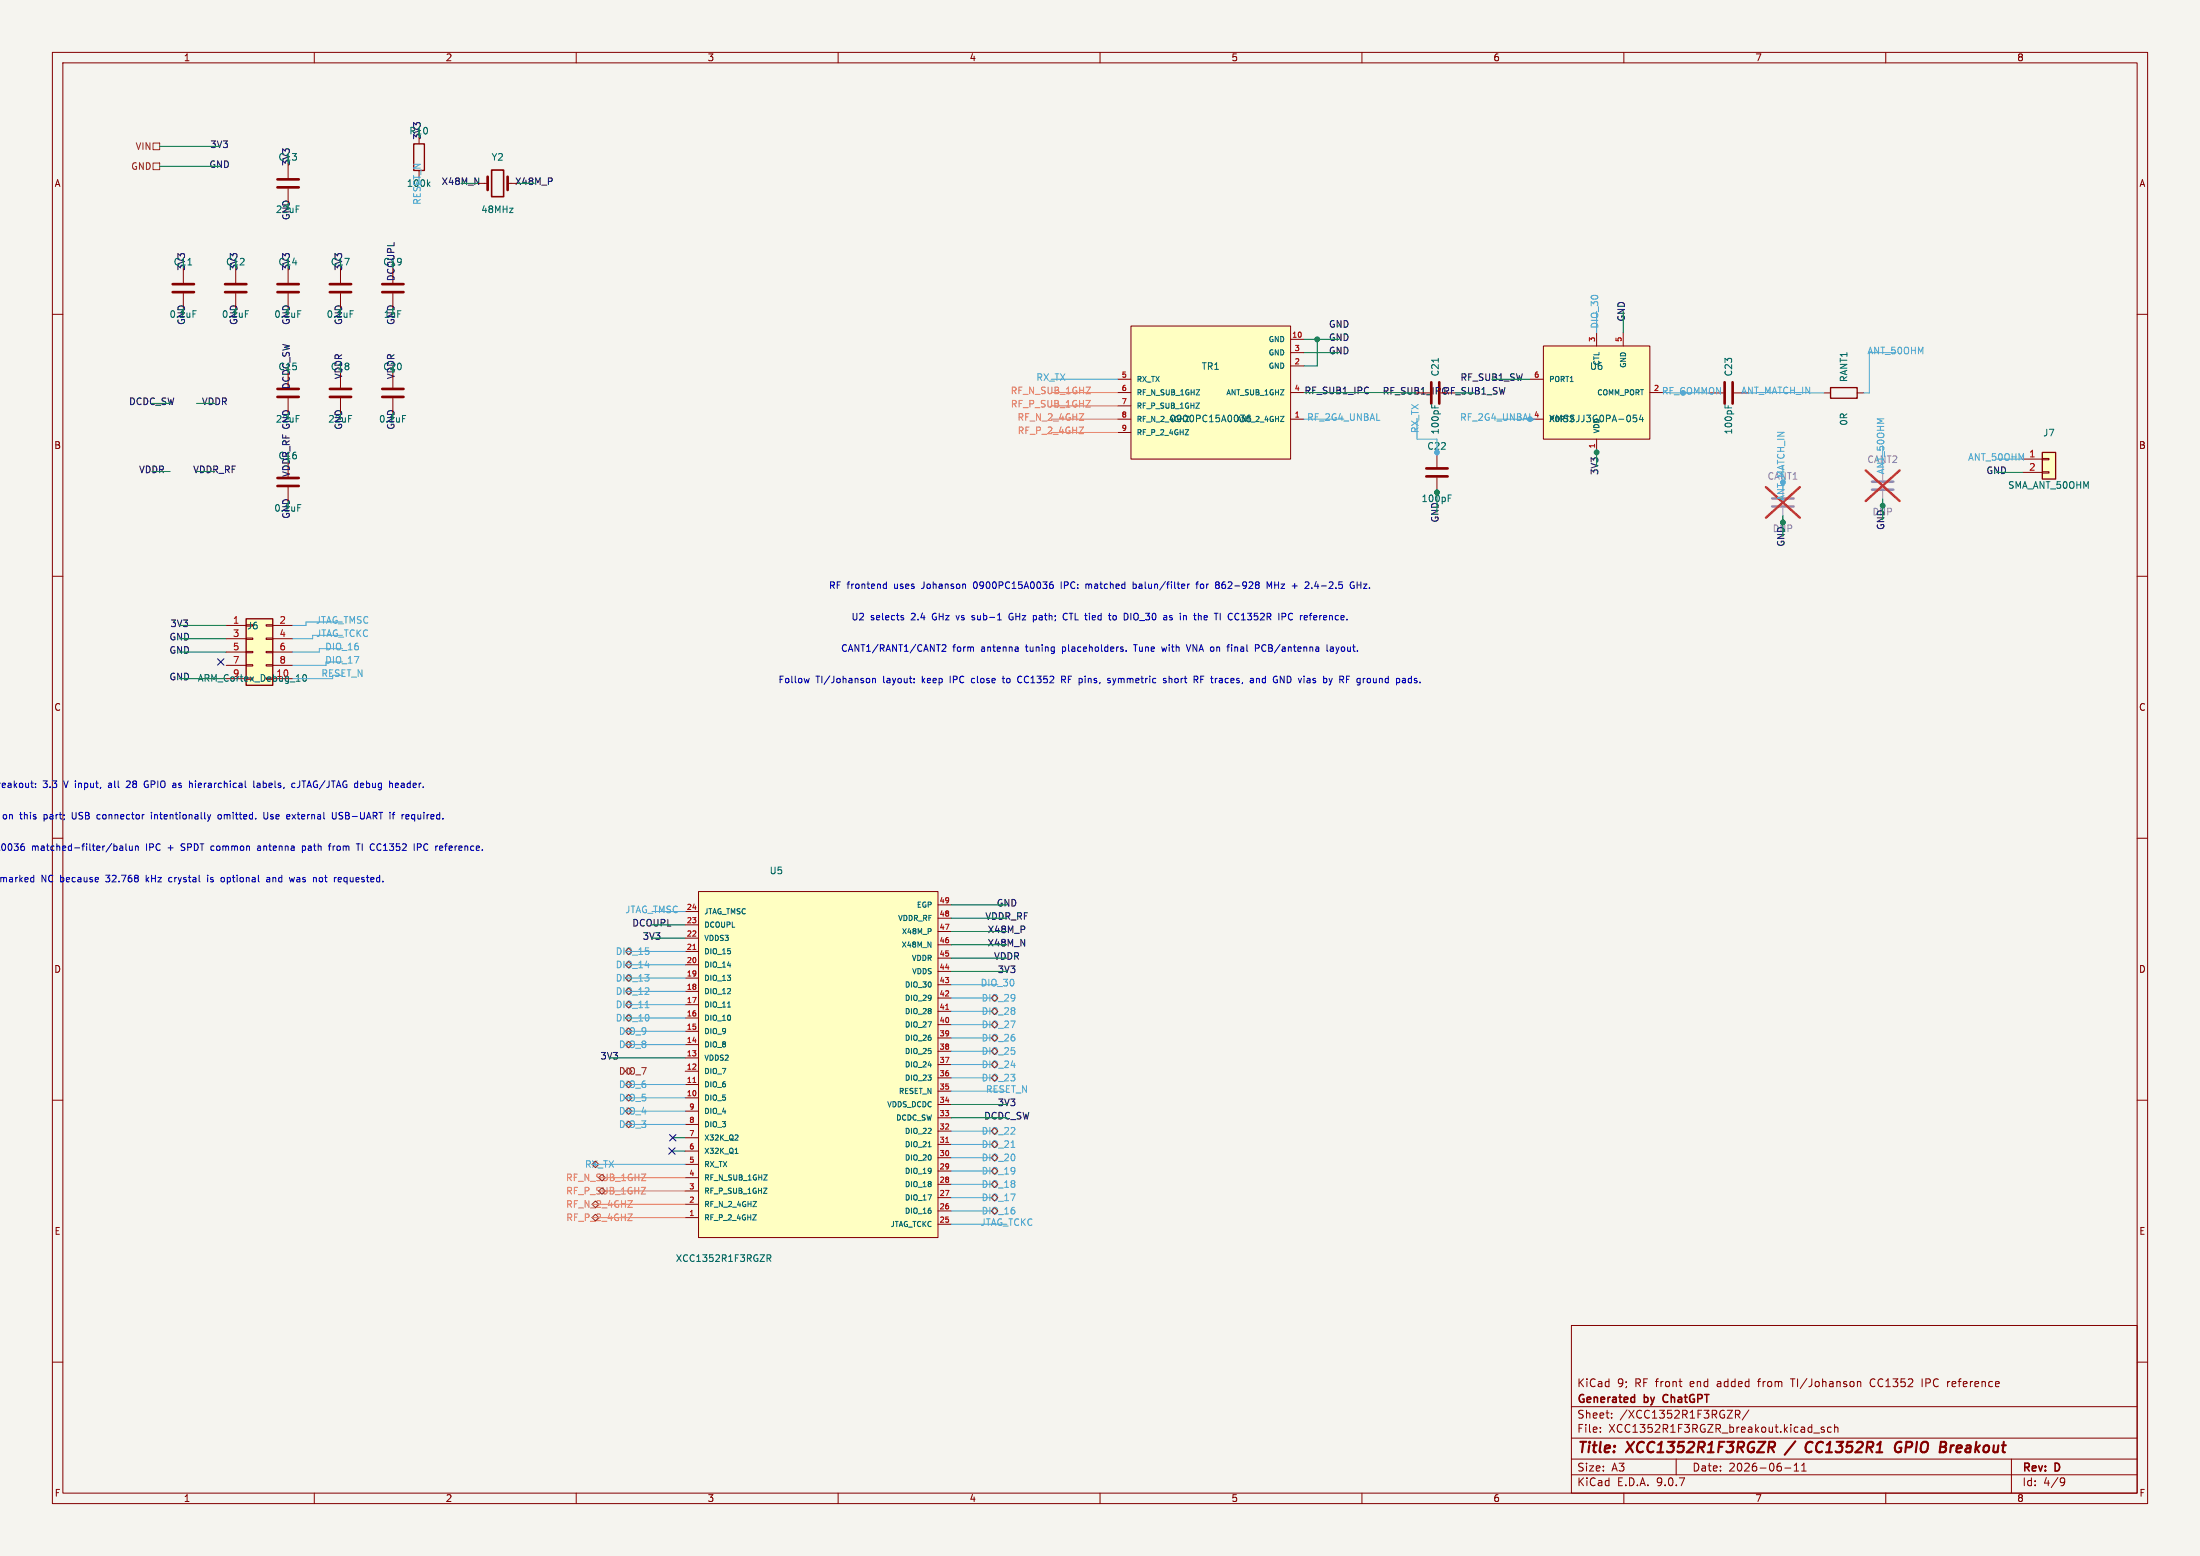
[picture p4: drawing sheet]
<svg xmlns="http://www.w3.org/2000/svg" width="420mm" height="297mm" viewBox="0 0 420 297" stroke-linecap="round" stroke-linejoin="round" font-family="sans-serif">
<path d="M0 0h420v297h-420z" fill="#f5f4ef" stroke="#f5f4ef" stroke-width=".19"/>
<g fill="none" stroke="#840000" stroke-width=".19">
<path d="M10 10h400v277h-400zM12 12h396v273h-396zM60 10v2M110 10v2M160 10v2M210 10v2M260 10v2M310 10v2M360 10v2M10 60h2M408 60h2M10 110h2"/>
<path d="M408 110h2M10 160h2M408 160h2M10 210h2M408 210h2M300 253h108v32h-108zM10 260h2M300 278.5h108M300 274.5h108M300 268.5h108M305.5 273.2v.2M305.5 272.5v.1"/>
<path d="M307.7 270.5v.2M307.7 269.8v.1M320 278.5v3M331.3 270l.7-.1 .2-.2-.1-.4-.2-.1h-.6v1.5M331.7 270l.5 .7M333.9 269.1l-1.3 1.9M341.8 263.2h.9M342.5 279.7l.4-.4v1.5M343.9 279.7l.5-.4v1.5M346.2 273.5h1.2M348.2 272.5l-.3-.1-.2 .2v.2l.5 .2v.3h-.5M349.6 272.5l-.4-.1-.3 .3 .1 .6h.6"/>
<path d="M350.2 272.5l.2-.1 .4 .1 .1 .9M350.2 271.9v1.5M354.7 263.8h.5v.9M357.3 263.3l-.3 .5 .1 .5 .2 .3M366.9 263.2v1.5M372.2 263.7l-.3 .1M384 278.5v6.5M408 260h2M60 285v2M110 285v2M160 285v2M210 285v2"/>
<path d="M260 285v2M300 281.5h108M310 285v2M340.7 280.2h1.2M342.5 280.8h.9M343.9 280.8h.9M360 285v2M393.6 282.1l.5 .1a.99 .99 0 0 1-.4 1.4h-.3M394.2 282.7l-.3 .3h-.3"/>
</g>
<path d="M337.8 275.2l.9 .1a.58 .58 0 0 1-.3 1M338.1 276.3l.6 .9M342.7 275.1l-2 2.6M345.7 275.2a1.07 1.07 0 0 0-1 .8 1.07 1.07 0 0 0 .5 1.2l.5-.1M363 275.3a1.02 1.02 0 0 0-1.2 .6 1.02 1.02 0 0 0 .5 1.3l.6-.2 .1-.7h-.4M372.5 275.9l-.2 1.3M372.8 275.9l-.4 .4" fill="none" stroke="#840000" stroke-width=".4"/>
<path d="M311.9 266.7l.1 .1M312 266.2v1.5M312 267.6l-.1 .1M317.6 266.4l-.1 .4 .1 .7" fill="none" stroke="#840000" stroke-width=".3"/>
<path d="M389.9 86.4h2.5v5h-2.5z" fill="#ffffc2"/>
<path d="M79 27.5h2v5h-2zM389.9 86.4h2.5v5h-2.5z" fill="none" stroke="#840000" stroke-width=".25"/>
<path d="M80 26.2v1.3M45 51.2v2.8M45 56v2.8M55 76v2.8M65 71.2v2.8M65 76v2.8M75 71.2v2.8M75 76v2.8M386.1 87.6h3.8M386.1 90.2h3.8M389.9 87.5h1.3v.3h-1.3zM389.9 90h1.3v.3h-1.3z" fill="none" stroke="#840000" stroke-width=".19"/>
<path d="M81.7 35.1l.4 .5M82.1 34.7l-.5 .5M46.8 59.3h.6M76.8 79.3h.6" fill="none" stroke="#006464" stroke-width=".19"/>
<path d="M43 54.2h4M43 55.8h4M53 74.2h4M53 75.8h4M63 74.2h4M63 75.8h4M73 74.2h4M73 75.8h4" fill="none" stroke="#840000" stroke-width=".51"/>
<path d="M47 118.1h5.1v12.7h-5.1z" fill="#ffffc2"/>
<path d="M47 118.1h5.1v12.7h-5.1z" fill="none" stroke="#840000" stroke-width=".25"/>
<g fill="none" stroke="#840000" stroke-width=".19">
<path d="M35 51.2v2.8M35 56v2.8M75 56v2.8M43.2 119.4h3.8M50.8 119.3h1.3v.2h-1.3zM52.1 119.4h3.8M43.2 121.9h3.8M43.2 124.5h3.8M43.2 127h3.8M43.2 129.5h3.8M47 121.8h1.3v.2h-1.3zM47 124.3h1.3v.3h-1.3z"/>
<path d="M47 126.9h1.3v.2h-1.3zM50.8 121.8h1.3v.2h-1.3zM50.8 124.3h1.3v.3h-1.3zM50.8 126.9h1.3v.2h-1.3zM52.1 121.9h3.8M52.1 124.5h3.8M52.1 127h3.8M52.1 129.5h3.8"/>
</g>
<path d="M35.9 50.6h.7M36.8 59.3h.6M57.9 128.9l.2-.1a.68 .68 0 0 1 .4 .6 .68 .68 0 0 1-.4 .6l-.3-.4z" fill="none" stroke="#006464" stroke-width=".19"/>
<path d="M33 54.2h4M33 55.8h4M73 54.2h4M73 55.8h4" fill="none" stroke="#840000" stroke-width=".51"/>
<path d="M338.3 95.1h4.1M338.3 96.7h4.1M357.4 91.9h4M357.4 93.5h4" fill="none" stroke="#9c9b98" stroke-width=".51"/>
<path d="M340.4 96.9v2.8M359.4 88.9v2.8M359.4 93.7v2.8" fill="none" stroke="#9c9b98" stroke-width=".19"/>
<path d="M337.1 93l6.5 5.8M343.6 93l-6.5 5.8M356.2 89.8l6.4 5.8M362.6 89.8l-6.4 5.8" fill="none" stroke="#e12e31" stroke-width=".46"/>
<path d="M215.9 62.2h30.5v25.4h-30.5z" fill="#ffffc2"/>
<path d="M213.4 72.4h2.5M213.4 74.9h2.5M213.4 77.5h2.5M215.9 62.2h30.5v25.4h-30.5zM246.4 74.9h2.5M246.4 64.8h2.5M246.4 67.3h2.5M246.4 69.9h2.5M213.4 80h2.5M213.4 82.6h2.5M246.4 80h2.5" fill="none" stroke="#840000" stroke-width=".19"/>
<path d="M133.3 170.2h45.8v66h-45.8z" fill="#ffffc2"/>
<g fill="none" stroke="#840000" stroke-width=".19">
<path d="M55 31.2v2.8M55 36v2.8M91.2 35h1.9M96.9 35h1.9M55 51.2v2.8M55 56v2.8M65 51.2v2.8M65 56v2.8M331 75h2.8M55 93v2.8M130.8 174h2.5M130.8 176.5h2.5"/>
<path d="M130.8 179.1h2.5M133.3 170.2h45.8v66h-45.8zM179.1 172.7h2.5M179.1 175.3h2.5M179.1 177.8h2.5M130.8 181.6h2.5M130.8 184.2h2.5M130.8 186.7h2.5M130.8 189.2h2.5M130.8 191.8h2.5M130.8 194.3h2.5M130.8 196.9h2.5"/>
<path d="M130.8 199.4h2.5M179.1 180.3h2.5M179.1 182.9h2.5M179.1 185.4h2.5M179.1 188h2.5M179.1 190.5h2.5M179.1 193h2.5M179.1 195.6h2.5M179.1 198.1h2.5M130.8 201.9h2.5M130.8 204.5h2.5M130.8 207h2.5"/>
<path d="M130.8 209.6h2.5M130.8 212.1h2.5M130.8 214.6h2.5M130.8 217.2h2.5M130.8 219.7h2.5M179.1 200.7h2.5M179.1 203.2h2.5M179.1 205.7h2.5M179.1 208.3h2.5M179.1 210.8h2.5M179.1 213.4h2.5M179.1 215.9h2.5"/>
<path d="M179.1 218.4h2.5M130.8 222.2h2.5M130.8 224.8h2.5M130.8 227.3h2.5M130.8 229.9h2.5M130.8 232.4h2.5M179.1 221h2.5M179.1 223.5h2.5M179.1 226.1h2.5M179.1 228.6h2.5M179.1 231.1h2.5M179.1 233.7h2.5"/>
</g>
<path d="M132.3 181.2h.5M180.5 192.7h.6M132.3 206.6h.5M180.5 218.1h.6" fill="none" stroke="#a90000" stroke-width=".19"/>
<g fill="none" stroke="#006464" stroke-width=".19">
<path d="M56.8 59.3h.6M66.8 59.3h.6M273.3 77.2v.7M273.9 77.4v.5M274.6 68.4v.7M329.3 77.2v.7M329.9 77.4v.5M56.8 96.3h.6M138.9 192.2h.6M140.8 216.7v.4l-.5 .5h.6M177.2 218.9h.6M140.3 220.2h.6"/>
<path d="M146.4 239.5h.5l.3 .3-.2 .3-.6 .1M146.7 240.2l.5 .6"/>
</g>
<g fill="none" stroke="#840000" stroke-width=".51">
<path d="M53 34.2h4M53 35.8h4M93.1 33.7v2.6M96.9 33.7v2.6M53 54.2h4M53 55.8h4M63 54.2h4M63 55.8h4M273.2 73v4M274.8 73v4M329.2 73v4M330.8 73v4"/>
<path d="M53 91.2h4M53 92.8h4"/>
</g>
<path d="M93.9 32.5h2.2v5h-2.2z" fill="none" stroke="#840000" stroke-width=".3"/>
<path d="M294.6 66h20.4v17.8h-20.4z" fill="#ffffc2"/>
<path d="M292.1 72.4h2.5M294.6 66h20.4v17.8h-20.4zM304.8 63.5v2.5M309.9 63.5v2.5M315 74.9h2.5M348.2 75h1.3M354.5 75h1.3M274.3 86.4v2.8M274.3 91.2v2.8M292.1 80h2.5M304.8 83.8v2.6" fill="none" stroke="#840000" stroke-width=".19"/>
<path d="M311.8 79.2h.6M311.9 79.7h.3l.3 .3-.1 .4-.5 .1M313.3 79.2l-.3 .9h.8M313.6 79.7v.8M276.5 95.1h.4M276.5 94.5h.6" fill="none" stroke="#006464" stroke-width=".19"/>
<path d="M349.5 74h5v2h-5z" fill="none" stroke="#840000" stroke-width=".25"/>
<path d="M272.3 89.4h4.1M272.3 90.9h4.1" fill="none" stroke="#840000" stroke-width=".51"/>
<g fill="none" stroke="#46a5eb" stroke-width=".19">
<path d="M304.8 59.4v4.1M200.7 72.4h12.7M270.5 79.9v3.9h3.8v3.1M325.1 74.9l-3.8 .1M335.3 74.9h10.1M345.4 75h2.8M361.9 67.3h-5v7.7h-1.1M248.9 80h7.6M285.7 80h7.3M340.4 88.9v3.2M359.4 85.1v3.8M381.2 87.6h4.9"/>
<path d="M65.4 118.7h-7v.7h-2.5M55.9 129.5h7.6M55.9 127h6.3M55.9 121.9h3.8M59.7 121.3h5.7M62.2 126.3h3.2M65.4 123.8h-4.4v.7h-5.1M124.5 174h6.3M119.4 191.8h11.4M119.4 189.2h11.4M119.4 186.7h11.4M119.4 184.2h11.4"/>
<path d="M119.4 181.6h11.4M119.4 194.3h11.4M119.4 199.4h11.4M119.4 196.9h11.4M123.2 192.3h.7M181.6 195.6h7.6M181.6 188h8.9M181.6 193h7.6M181.6 190.5h7.6M181.6 198.1h7.6M119.4 212.1h11.4M119.4 214.6h11.4"/>
<path d="M119.4 207h11.4M119.4 209.6h11.4M181.6 205.7h7.6M181.6 203.2h7.6M181.6 200.7h7.6M181.6 208.3h10.6M181.6 215.9h7.6M181.6 218.4h7.6M193 219h.7M113 222.2h17.8M181.6 228.6h7.6M181.6 231.1h7.6"/>
<path d="M181.6 233.7h10.6M181.6 223.5h7.6M181.6 226.1h7.6M181.6 221h7.6"/>
</g>
<path d="M29.2 31.1h1.3v1.3h-1.3zM29.2 27.3h1.3v1.3h-1.3z" fill="none" stroke="#725600" stroke-width=".19"/>
<g fill="none" stroke="#009600" stroke-width=".19">
<path d="M30.5 31.8h11.4M30.5 27.9h11.4M88 35h3.2M98.8 35h3.2M309.9 59.4v4.1M29 77h3.5M37.5 77h3.5M248.9 64.8h6.7M248.9 67.3h6.7M248.9 74.9h19.1M251.5 64.8v5.1h-2.6M277.8 75h3.7"/>
<path d="M284.8 72.4h7.3M29 90h3.5M37.5 90h3.5M274.3 93.8v4M304.8 85.8v3.1M340.4 98.4v4M359.4 95.3v3.9M381.2 90.2h4.9M34.3 119.4h8.9M34.3 129.5h8.9M34.3 121.9h8.9M34.3 124.5h8.9"/>
<path d="M124.5 179.1h6.3M124.5 176.5h6.3M181.6 177.8h10.6M181.6 175.3h10.6M181.6 172.7h10.6M181.6 182.9h10.6M181.6 185.4h10.6M181.6 180.3h10.6M116.4 201.9h14.4M128.3 219.7h2.5M128.4 217.2h2.4M181.6 210.8h10.6"/>
<path d="M181.6 213.4h10.6"/>
</g>
<path d="M200.7 74.9h12.7M200.7 77.5h12.7M200.7 82.6h12.7M200.7 80h12.7M113 229.9h17.8M113 232.4h17.8M114.3 227.3h16.5M114.3 224.8h16.5" fill="none" stroke="#f57855" stroke-width=".19"/>
<path d="M41.5 125.7l1.2 1.3M42.7 125.7l-1.2 1.3M127.7 219.1l1.2 1.2M127.8 216.6l1.2 1.2M128.9 219.1l-1.2 1.2M129 216.6l-1.2 1.2" fill="none" stroke="#000084" stroke-width=".19"/>
<g fill="none" stroke="#0000c2" stroke-width=".19">
<path d="M168.7 112.2l.1 .1h.4M169.2 111.1v1.2M169.2 111.5h-.4l-.1 .1M172.2 117.9l.3 .1v.1l-.4 .2M172.2 117.5h.3M185.5 118.3h.2M185.7 117.5l-.2 .2 .2 .2M190.4 118.3h.8M193 117.1a.68 .68 0 0 0-.4 .6 .68 .68 0 0 0 .4 .6M197.4 117.5l.4 .1M197.8 118.2l-.4 .1M201 111.1h-.4a.86 .86 0 0 0 0 1.2l.4-.1 .1-.4-.3-.3-.3 .1-.1 .2"/>
<path d="M202.6 111.1v1.2M203.7 117.2a.6 .6 0 0 0-.8 .4 .6 .6 0 0 0 .6 .7l.2-.1M207.3 111.5v.8M207.7 111.5l-.4 .1M211.6 117.5h.5M212 118.3h.1M212.9 117.5h-.3l-.2 .2 .1 .5 .4 .1M215.9 117.1v1.2M216.3 111.5h.4l.2 .1M216.3 111.1v1.2M216.9 112.2l-.2 .1h-.4M223.3 118.3h.5"/>
<path d="M223.8 117.5h-.3l-.2 .2v.1l.5 .2M226 111.5l.2 .3-.6 .1M226.1 112.3h-.1M226.7 111.5v.8M227.1 111.5l-.4 .2M228.3 111.5h.5M228.8 111.1l-.3 .1v1.1M229.9 117.5v.8M230.5 117.8l-.6 .1M232.3 111.1h.2l.3 .2-.3 .3M232.3 111.6h.2M232.5 111.6l.3 .2v.3l-.2 .2h-.3"/>
<path d="M241.9 112.3v-1.2l.4 .9 .4-.9v1.2M246.7 117.2a.6 .6 0 0 0-.8 .4 .6 .6 0 0 0 .6 .7l.2-.1M250.4 112.2v.1M251.2 117.5l-.4 .2 .1 .6h.3M251.4 117.8l-.6 .1M258.5 111.1a.59 .59 0 0 0-.8 .6 .59 .59 0 0 0 .8 .6v-.5h-.2M259.1 111.1v1.2M259.1 111.7h.7M154.5 129.5l-.3 .8-.2-.6M165.9 129.5l.1 .2-.1 .6M166.6 129.6l.2-.1h.3v.8M166.6 129.5v.8"/>
<path d="M174.5 130.2v.1M174.5 129.5v.2M178.8 123.1h.7M179.9 123.2l.4-.1 .3 .3-.8 .9h.8M185.7 129.5l-.3 .2v.4l.3 .2M191.3 129.5h.5M191.5 129.1v1l.3 .2M194.3 130l.2 .3h.3M194.8 129.1h-.3l-.2 .3M202.7 129.7h.6l.1-.2-.1-.3-.6-.1v1.2M203 129.7l.4 .6M211.5 129.5h.4"/>
<path d="M211.5 129.8l.5 .3-.1 .2h-.3M212.4 129.5l.3 .8M212.6 130.6l-.2 .2M214.1 123.9l.3 .1v.1l-.4 .2M214.1 123.5h.3M215 124.2v.1M216.4 123.1h.7M221.8 123.5l.2 .8 .2-.6M222.6 129.5h-.3l-.2 .2 .1 .1 .4 .2v.3h-.5M223.2 129.1v1.2M223.5 129.5l-.3 .1M226.5 123.1l.4 1.2 .4-1.2"/>
<path d="M228.3 129.7l.4 .6M228.4 129.1l.3 .2-.1 .3-.2 .1M229.2 129.7h.5M229.8 129.1h-.6v1.2M235.1 123.1v.1M235.1 123.5v.8M239.7 123.7h.6l.1-.2-.1-.3-.6-.1v1.2M239.9 129.6l.2-.1h.3v.8M239.9 129.5v.8M244.4 129.1l.7 1.2v-1.2M253.3 123.1v1l.2 .2M254 123.5h.5v.8"/>
<path d="M254.5 123.8h-.4l-.2 .2 .2 .3h.4M269.4 129.5h-.3l-.3 .2 .2 .6h.4M269.4 129.1v1.2M.7 155.5l-.1 .2 .1 .6M3.8 155.5h.4M3.9 155.1v1l.3 .2M5.9 149.5h.5M6.1 150.3h.3M6.8 150.2v.1M6.8 149.5v.2M8.4 155.5h.4l.2 .1M8.4 155.5v1.3"/>
<path d="M9 156.2l-.2 .1h-.4M13.8 155.1v1l.2 .2h.4l.1-.2v-1M20.9 149.5h-.2M20.9 149.8l-.2 .2 .2 .3M24.6 149.1l-.5 .1M24.8 149.6l-.7 .7h.8M27.5 149.8l.3 .5h.4M28.1 149.8h.2M28.1 149.1h-.3l-.3 .5M28.9 155.1v.1M28.9 155.5v.8M29.5 155.6l.4-.1 .2 .2"/>
<path d="M29.5 155.5v.8M36.7 149.5v.8M41.7 155.6l.2-.1 .3 .1 .1 .5-.1 .2h-.3l-.2-.1zM42.8 155.5v.8M43 155.5l-.2 .1M48.4 149.1v1l.2 .2M49.1 149.5h.5M49.7 149.8h-.5l-.2 .2 .2 .3h.5M50.4 155.1v1l.2 .2h.4l.1-.2v-1M51.7 156.3h.3M52 155.5l-.3 .2v.1l.3 .1M55.8 155.5l.6 .8"/>
<path d="M56.3 149.5h-.4l-.2 .2 .1 .6h.5M56.4 155.5l-.6 .8M57.2 150.1l-.5 .2M64.2 155.1v1l-.2 .2h-.3M65.4 156.1l-.2 .2h-.5M65.4 155.1h-.4l-.3 .2 .1 .3 .6 .4M69.2 149.5l-.4 .2 .1 .6h.3M69.4 149.8l-.6 .1M75.5 149.9l.6-.1-.1-.3h-.3l-.2 .2v.6h.5M78.6 156.1l.2 .2h.4M79.2 155.5h-.4l-.2 .2M4.6 161.1h-.4a.86 .86 0 0 0 0 1.2l.4-.1 .1-.4-.3-.3h-.2l-.2 .3"/>
<path d="M6.3 167.5h.1M6.4 167.1v1.2M6.4 168.3h-.1M22.9 161.5h.5v.8M23.4 161.8h-.4l-.2 .2 .2 .3h.4M24 161.1v1l.2 .2M24.7 161.5l.1 .8h.3l.2-.1M25.3 161.5v.8M25.9 161.6l.1-.1h.3l.1 .8M25.9 161.5v.8M27.9 167.1v1.2M28 161.1v1.2"/>
<path d="M28.4 167.5l-.5 .5M32.1 161.8h1M32.7 167.5h-.4l-.1 .2 .1 .5 .4 .1M34.6 162.3h.6M35.3 161.1h-.5l-.2 .2 .1 .3 .5 .2M39.6 167.1v.1M39.6 167.5v.8M42.4 167.5h.3l.2 .2-.1 .5-.4 .1M49.2 161.5h.5v.8M49.7 161.8h-.4l-.2 .2 .2 .3h.4M51 167.5h.4l.1 .8M51.5 167.8h-.4l-.2 .2 .2 .3h.4"/>
<path d="M56.2 167.5l-.2 .8-.3-.6M57.7 161.5h.4l.2 .2-.1 .6h-.5M57.7 161.5v1.3M58.9 161.9v.4M61.2 167.5l-.3 .2v.4l.3 .2M63.6 161.5v.8M64 161.5l-.4 .2M64.6 168.3h.5M64.6 167.5h.4l.2 .3-.6 .1M69.2 161.1v1.2M79.7 161.1h.5l.2 .2-.1 .4h-.6M81.1 161.1l-.2 .5 .2 .7"/>
<path d="M84.9 161.5h.5M85.4 161.1l-.3 .1v1.1"/>
</g>
<circle cx="274.3" cy="86.4" r=".46" fill="#46a5eb" stroke="#46a5eb" stroke-width=".19"/>
<g fill="#009600" stroke="#009600" stroke-width=".19">
<circle cx="251.5" cy="64.8" r=".46"/>
<circle cx="274.3" cy="94" r=".46"/>
<circle cx="340.4" cy="99.7" r=".46"/>
<circle cx="359.4" cy="96.5" r=".46"/>
<circle cx="304.8" cy="86.4" r=".46"/>
</g>
<g font-size="2.8" fill="#840000">
<text x="301" y="277.9">Title:</text>
<text x="310.6" y="277.9">XCC1352R1F3RGZR</text>
<text x="346.3" y="277.9">CC1352R1</text>
<text x="364.2" y="277.9">GPIO</text>
<text x="373.6" y="277.9">Breakout</text>
</g>
<g font-size="2.1" fill="#840000">
<text x="301" y="268.2">Generated</text>
<text x="301" y="265">KiCad</text>
<text x="308.7" y="265">9;</text>
<text x="312.2" y="265">RF front</text>
<text x="313.9" y="268.2">by</text>
<text x="318.2" y="268.2">ChatGPT</text>
<text x="322.9" y="265">end</text>
<text x="328.2" y="265">added</text>
<text x="336.2" y="265">from</text>
<text x="342.7" y="265">TI/Johanson</text>
<text x="357.9" y="265">CC1352</text>
<text x="367.9" y="265">IPC</text>
<text x="372.9" y="265">reference</text>
<text x="301" y="273.7">File:</text>
<text x="301" y="271">Sheet:</text>
<text x="307.1" y="273.7">XCC1352R1F3RGZR_breakout.kicad_sch</text>
<text x="309.2" y="271">/XCC1352R1F3RGZR/</text>
<text x="301" y="281.1">Size:</text>
<text x="307.6" y="281.1">A3</text>
<text x="323" y="281.1">Date:</text>
<text x="330" y="281.1">2026-06-11</text>
<text x="386" y="281.3">Rev:</text>
<text x="392.4" y="281.3">D</text>
<text x="301" y="283.9">KiCad</text>
<text x="308.7" y="283.9">E.D.A.</text>
<text x="316.3" y="283.9">9.0.7</text>
<text x="386" y="283.9">Id:</text>
<text x="390.1" y="283.9">4/9</text>
</g>
<g font-size="1.8" fill="#840000">
<text x="35" y="11.9">1</text>
<text x="85" y="11.9">2</text>
<text x="135" y="11.9">3</text>
<text x="185" y="11.9">4</text>
<text x="235" y="11.9">5</text>
<text x="285" y="11.9">6</text>
<text x="335" y="11.9">7</text>
<text x="385" y="11.9">8</text>
<text x="10.3" y="35.9">A</text>
<text x="408.3" y="35.9">A</text>
<text x="10.3" y="85.9">B</text>
<text x="408.2" y="85.9">B</text>
<text x="10.3" y="135.9">C</text>
<text x="408.2" y="135.9">C</text>
<text x="10.3" y="185.9">D</text>
<text x="408.2" y="185.9">D</text>
<text x="10.3" y="235.9">E</text>
<text x="408.3" y="235.9">E</text>
<text x="10.3" y="285.9">F</text>
<text x="35" y="286.9">1</text>
<text x="85" y="286.9">2</text>
<text x="135" y="286.9">3</text>
<text x="185" y="286.9">4</text>
<text x="235" y="286.9">5</text>
<text x="285" y="286.9">6</text>
<text x="335" y="286.9">7</text>
<text x="385" y="286.9">8</text>
<text x="408.3" y="285.9">F</text>
</g>
<g font-size="1.8" fill="#725600">
<text x="25.8" y="28.8">VIN</text>
<text x="24.9" y="32.6">GND</text>
<text x="117.4" y="185">DIO_14</text>
<text x="117.4" y="182.5">DIO_15</text>
<text x="117.4" y="187.6">DIO_13</text>
<text x="117.4" y="190.1">DIO_12</text>
<text x="187.3" y="191.4">DIO_29</text>
<text x="117.4" y="192.6">DIO_11</text>
<text x="117.4" y="195.2">DIO_10</text>
<text x="118" y="197.7">DIO_9</text>
<text x="187.3" y="193.9">DIO_28</text>
<text x="187.3" y="196.4">DIO_27</text>
<text x="118" y="200.3">DIO_8</text>
<text x="187.3" y="199">DIO_26</text>
<text x="187.3" y="201.5">DIO_25</text>
<text x="118" y="207.9">DIO_6</text>
<text x="118" y="205.3">DIO_7</text>
<text x="187.3" y="204.1">DIO_24</text>
<text x="118" y="210.4">DIO_5</text>
<text x="118" y="213">DIO_4</text>
<text x="118" y="215.5">DIO_3</text>
<text x="187.3" y="219.3">DIO_21</text>
<text x="187.3" y="216.8">DIO_22</text>
<text x="187.3" y="221.8">DIO_20</text>
<text x="107.9" y="225.7">RF_N_SUB_1GHZ</text>
<text x="111.6" y="223.1">RX_TX</text>
<text x="187.3" y="226.9">DIO_18</text>
<text x="187.3" y="224.4">DIO_19</text>
<text x="108" y="228.2">RF_P_SUB_1GHZ</text>
<text x="108" y="230.7">RF_N_2_4GHZ</text>
<text x="108" y="233.3">RF_P_2_4GHZ</text>
<text x="187.3" y="229.5">DIO_17</text>
</g>
<g font-size="1.8" fill="#0f0f0f">
<text x="40.1" y="28.5">3V3</text>
<text x="80.5" y="26.8" transform="rotate(-90 80.5 26.8)">3V3</text>
<text x="39.9" y="32.3">GND</text>
<text x="84.2" y="35.5">X48M_N</text>
<text x="98.2" y="35.5">X48M_P</text>
<text x="35.5" y="51.8" transform="rotate(-90 35.5 51.8)">3V3</text>
<text x="75.5" y="53.8" transform="rotate(-90 75.5 53.8)">DCOUPL</text>
<text x="73.2" y="60.9">1uF</text>
<text x="253.6" y="65.3">GND</text>
<text x="310.4" y="61.5" transform="rotate(-90 310.4 61.5)">GND</text>
<text x="253.6" y="67.8">GND</text>
<text x="24.5" y="77.5">DCDC_SW</text>
<text x="38.4" y="77.5">VDDR</text>
<text x="55.5" y="74.4" transform="rotate(-90 55.5 74.4)">DCDC_SW</text>
<text x="65.5" y="72.5" transform="rotate(-90 65.5 72.5)">VDDR</text>
<text x="75.5" y="72.5" transform="rotate(-90 75.5 72.5)">VDDR</text>
<text x="248.9" y="75.4">RF_SUB1_IPC</text>
<text x="278.7" y="72.9">RF_SUB1_SW</text>
<text x="52.6" y="80.9">22uF</text>
<text x="26.4" y="90.5">VDDR</text>
<text x="36.8" y="90.5">VDDR_RF</text>
<text x="305.3" y="90.8" transform="rotate(-90 305.3 90.8)">3V3</text>
<text x="379.1" y="90.7">GND</text>
<text x="274.8" y="99.8" transform="rotate(-90 274.8 99.8)">GND</text>
<text x="338.3" y="101.8">DNP</text>
<text x="357.4" y="98.6">DNP</text>
<text x="359.9" y="101.2" transform="rotate(-90 359.9 101.2)">GND</text>
<text x="340.9" y="104.4" transform="rotate(-90 340.9 104.4)">GND</text>
<text x="32.4" y="119.9">3V3</text>
<text x="32.3" y="122.4">GND</text>
<text x="32.3" y="125">GND</text>
<text x="32.3" y="130.1">GND</text>
<text x="190.2" y="173.2">GND</text>
<text x="120.6" y="177">DCOUPL</text>
<text x="122.6" y="179.6">3V3</text>
<text x="188" y="175.8">VDDR_RF</text>
<text x="188.5" y="178.3">X48M_P</text>
<text x="188.4" y="180.9">X48M_N</text>
<text x="189.7" y="183.4">VDDR</text>
<text x="190.4" y="185.9">3V3</text>
<text x="114.5" y="202.4">3V3</text>
<text x="187.8" y="213.9">DCDC_SW</text>
<text x="190.4" y="211.3">3V3</text>
</g>
<g font-size="1.8" fill="#009600">
<text x="78.1" y="25.9">R10</text>
<text x="55.5" y="31.8" transform="rotate(-90 55.5 31.8)">3V3</text>
<text x="55.5" y="42.1" transform="rotate(-90 55.5 42.1)">GND</text>
<text x="33.1" y="50.9">C11</text>
<text x="45.5" y="51.8" transform="rotate(-90 45.5 51.8)">3V3</text>
<text x="55.5" y="51.8" transform="rotate(-90 55.5 51.8)">3V3</text>
<text x="65.5" y="51.8" transform="rotate(-90 65.5 51.8)">3V3</text>
<text x="73.1" y="50.9">C19</text>
<text x="35.5" y="62.1" transform="rotate(-90 35.5 62.1)">GND</text>
<text x="45.5" y="62.1" transform="rotate(-90 45.5 62.1)">GND</text>
<text x="55.5" y="62.1" transform="rotate(-90 55.5 62.1)">GND</text>
<text x="65.5" y="62.1" transform="rotate(-90 65.5 62.1)">GND</text>
<text x="75.5" y="62.1" transform="rotate(-90 75.5 62.1)">GND</text>
<text x="253.6" y="62.7">GND</text>
<text x="53.1" y="70.9">C15</text>
<text x="63.1" y="70.9">C18</text>
<text x="73.1" y="70.9">C20</text>
<text x="263.9" y="75.5">RF_SUB1_IPCRF_SUB1_SW</text>
<text x="65.5" y="82.1" transform="rotate(-90 65.5 82.1)">GND</text>
<text x="75.5" y="82.1" transform="rotate(-90 75.5 82.1)">GND</text>
<text x="53.1" y="87.9">C16</text>
<text x="55.5" y="91.1" transform="rotate(-90 55.5 91.1)">VDDR_RF GND</text>
<text x="55.5" y="99.1" transform="rotate(-90 55.5 99.1)">GND</text>
</g>
<g font-size="1.8" fill="#006464">
<text x="53.1" y="30.9">C13</text>
<text x="93.7" y="30.9">Y2</text>
<text x="52.6" y="40.9">22uF</text>
<text x="91.8" y="40.9">48MHz</text>
<text x="43.1" y="50.9">C12</text>
<text x="53.1" y="50.9">C14</text>
<text x="63.1" y="50.9">C17</text>
<text x="32.3" y="60.9">0.1uF</text>
<text x="42.3" y="60.9">0.1uF</text>
<text x="52.3" y="60.9">0.1uF</text>
<text x="62.3" y="60.9">0.1uF</text>
<text x="229.3" y="70.8">TR1</text>
<text x="274.9" y="71.9" transform="rotate(-90 274.9 71.9)">C21</text>
<text x="303.4" y="70.8">U6</text>
<text x="330.9" y="71.9" transform="rotate(-90 330.9 71.9)">C23</text>
<text x="352.9" y="73" transform="rotate(-90 352.9 73)">RANT1</text>
<text x="62.6" y="80.9">22uF</text>
<text x="72.3" y="80.9">0.1uF</text>
<text x="223.2" y="80.8">0900PC15A0036</text>
<text x="274.9" y="83" transform="rotate(-90 274.9 83)">100pF</text>
<text x="295.6" y="80.8">XMSSJJ3G0PA-054</text>
<text x="330.9" y="83" transform="rotate(-90 330.9 83)">100pF</text>
<text x="352.9" y="81.3" transform="rotate(-90 352.9 81.3)">0R</text>
<text x="390" y="83.5">J7</text>
<text x="272.4" y="86">C22</text>
<text x="383.3" y="93.5">SMA_ANT_50OHM</text>
<text x="52.3" y="97.9">0.1uF</text>
<text x="271.3" y="96">100pF</text>
<text x="47.1" y="120.3">J6</text>
<text x="37.7" y="130.3">ARM_Cortex_Debug_10</text>
<text x="44.4" y="129.3">9</text>
<text x="52.7" y="129.3">10</text>
<text x="146.8" y="167.1">U5</text>
<text x="128.9" y="241.1">XCC1352R1F3RGZR</text>
</g>
<g font-size="1.8" fill="#46a5eb">
<text x="77.6" y="35.9">100k</text>
<text x="80.5" y="39.2" transform="rotate(-90 80.5 39.2)">RESET_N</text>
<text x="305.3" y="62.8" transform="rotate(-90 305.3 62.8)">DIO_30</text>
<text x="356.4" y="67.8">ANT_50OHM</text>
<text x="197.7" y="72.9">RX_TX</text>
<text x="317.2" y="75.5">RF_COMMON</text>
<text x="332.3" y="75.4">ANT_MATCH_IN</text>
<text x="249.4" y="80.5">RF_2G4_UNBAL</text>
<text x="271" y="82.8" transform="rotate(-90 271 82.8)">RX_TX</text>
<text x="278.6" y="80.5">RF_2G4_UNBAL</text>
<text x="356.4" y="88.6">CANT2</text>
<text x="375.6" y="88.1">ANT_50OHM</text>
<text x="337.3" y="91.8">CANT1</text>
<text x="340.9" y="95.7" transform="rotate(-90 340.9 95.7)">ANT_MATCH_IN</text>
<text x="359.9" y="90.6" transform="rotate(-90 359.9 90.6)">ANT_50OHM</text>
<text x="60.2" y="119.2">JTAG_TMSC</text>
<text x="60.3" y="121.8">JTAG_TCKC</text>
<text x="62" y="124.3">DIO_16</text>
<text x="61.3" y="129.4">RESET_N</text>
<text x="62" y="126.9">DIO_17</text>
<text x="119.3" y="174.5">JTAG_TMSC</text>
<text x="187.1" y="188.5">DIO_30</text>
<text x="187.3" y="206.6">DIO_23</text>
<text x="188.1" y="208.8">RESET_N</text>
<text x="187.3" y="232">DIO_16</text>
<text x="187.1" y="234.2">JTAG_TCKC</text>
</g>
<g font-size="1.8" fill="#f57855">
<text x="192.8" y="75.4">RF_N_SUB_1GHZ</text>
<text x="192.9" y="78">RF_P_SUB_1GHZ</text>
<text x="194.1" y="80.5">RF_N_2_4GHZ</text>
<text x="194.2" y="83.1">RF_P_2_4GHZ</text>
</g>
<g font-size="1.8" fill="#a90000">
<text x="387.3" y="87.4">1</text>
<text x="387.3" y="89.9">2</text>
<text x="44.4" y="119.1">1</text>
<text x="53.3" y="119.1">2</text>
<text x="44.4" y="121.7">3</text>
<text x="44.4" y="124.2">5</text>
<text x="53.3" y="121.7">4</text>
<text x="53.3" y="124.2">6</text>
<text x="44.4" y="126.7">7</text>
<text x="53.3" y="126.7">8</text>
</g>
<g font-size="1.8" fill="#0000c2">
<text x="158.2" y="112.6">RF frontend</text>
<text x="170.8" y="112.6">uses</text>
<text x="176.2" y="112.6">Johanson</text>
<text x="186.3" y="112.6">0900PC15A0036</text>
<text x="203.2" y="112.6">IPC:</text>
<text x="208.1" y="112.6">matched</text>
<text x="217.3" y="112.6">balun/filter</text>
<text x="229.7" y="112.6">for</text>
<text x="233.5" y="112.6">862-928</text>
<text x="243.5" y="112.6">MHz</text>
<text x="248.5" y="112.6">+</text>
<text x="251.3" y="112.6">2.4-2.5</text>
<text x="260" y="112.6">GHz.</text>
<text x="162.5" y="118.6">U2</text>
<text x="166.2" y="118.6">selects</text>
<text x="174" y="118.6">2.4</text>
<text x="178.2" y="118.6">GHz</text>
<text x="183" y="118.6">vs</text>
<text x="186.2" y="118.6">sub-1</text>
<text x="193.5" y="118.6">GHz</text>
<text x="198.3" y="118.6">path;</text>
<text x="204.2" y="118.6">CTL tied</text>
<text x="213.4" y="118.6">to</text>
<text x="216.5" y="118.6">DIO_30</text>
<text x="224.2" y="118.6">as</text>
<text x="227.6" y="118.6">in</text>
<text x="230.5" y="118.6">the</text>
<text x="234.6" y="118.6">TI CC1352R</text>
<text x="247.2" y="118.6">IPC</text>
<text x="251.5" y="118.6">reference.</text>
<text x="160.5" y="124.6">CANT1/RANT1/CANT2</text>
<text x="181.9" y="124.6">form</text>
<text x="187.4" y="124.6">antenna</text>
<text x="196.1" y="124.6">tuning</text>
<text x="203.2" y="124.6">placeholders.</text>
<text x="217.2" y="124.6">Tune</text>
<text x="222.7" y="124.6">with</text>
<text x="227.7" y="124.6">VNA on</text>
<text x="235.8" y="124.6">final</text>
<text x="241.3" y="124.6">PCB/antenna</text>
<text x="255.2" y="124.6">layout.</text>
<text x="148.5" y="130.6">Follow</text>
<text x="155.7" y="130.6">TI/Johanson</text>
<text x="168.7" y="130.6">layout:</text>
<text x="176.3" y="130.6">keep</text>
<text x="181.8" y="130.6">IPC</text>
<text x="186.1" y="130.6">close</text>
<text x="192.3" y="130.6">to</text>
<text x="195.4" y="130.6">CC1352</text>
<text x="203.9" y="130.6">RF pins,</text>
<text x="213.1" y="130.6">symmetric</text>
<text x="224" y="130.6">short</text>
<text x="230" y="130.6">RF traces,</text>
<text x="241.2" y="130.6">and</text>
<text x="245.8" y="130.6">GND vias</text>
<text x="255.7" y="130.6">by</text>
<text x="259" y="130.6">RF ground</text>
<text x="270.3" y="130.6">pads.</text>
<text x="-.7" y="150.6">reakout:</text>
<text x="8.4" y="150.6">3.3</text>
<text x="12.5" y="150.6">V input,</text>
<text x="21.4" y="150.6">all</text>
<text x="25" y="150.6">28</text>
<text x="28.6" y="150.6">GPIO as</text>
<text x="37.6" y="150.6">hierarchical</text>
<text x="50.1" y="150.6">labels,</text>
<text x="57.6" y="150.6">cJTAG/JTAG</text>
<text x="69.8" y="150.6">debug</text>
<text x="76.6" y="150.6">header.</text>
<text x="1.3" y="156.6">on</text>
<text x="4.8" y="156.6">this</text>
<text x="9.4" y="156.6">part;</text>
<text x="15" y="156.6">USB</text>
<text x="20" y="156.6">connector</text>
<text x="30.5" y="156.6">intentionally</text>
<text x="43.5" y="156.6">omitted.</text>
<text x="52.4" y="156.6">Use</text>
<text x="57" y="156.6">external</text>
<text x="65.9" y="156.6">USB-UART</text>
<text x="77.1" y="156.6">if</text>
<text x="79.6" y="156.6">required.</text>
<text x="-.7" y="162.6">0036</text>
<text x="6.6" y="162.6">matched-filter/balun</text>
<text x="28.6" y="162.6">IPC</text>
<text x="32.9" y="162.6">+</text>
<text x="35.6" y="162.6">SPDT common</text>
<text x="50.6" y="162.6">antenna</text>
<text x="59.4" y="162.6">path</text>
<text x="64.7" y="162.6">from</text>
<text x="70.2" y="162.6">TI CC1352</text>
<text x="81.5" y="162.6">IPC</text>
<text x="85.8" y="162.6">reference.</text>
<text x="0" y="168.6">marked</text>
<text x="8" y="168.6">NC because</text>
<text x="20.7" y="168.6">32.768</text>
<text x="28.5" y="168.6">kHz</text>
<text x="33.1" y="168.6">crystal</text>
<text x="40.7" y="168.6">is</text>
<text x="43.5" y="168.6">optional</text>
<text x="52.4" y="168.6">and</text>
<text x="57" y="168.6">was</text>
<text x="61.7" y="168.6">not</text>
<text x="65.9" y="168.6">requested.</text>
</g>
<g font-size="1.4" fill="#006464">
<text x="242.1" y="65.5">GND</text>
<text x="242.1" y="68">GND</text>
<text x="242.1" y="70.6">GND</text>
<text x="305.5" y="69.9" transform="rotate(-90 305.5 69.9)">CTL</text>
<text x="310.6" y="70.4" transform="rotate(-90 310.6 70.4)">GND</text>
<text x="216.9" y="73.1">RX_TX</text>
<text x="216.9" y="75.7">RF_N_SUB_1GHZ</text>
<text x="234" y="75.7">ANT_SUB_1GHZ</text>
<text x="295.7" y="73.1">PORT1</text>
<text x="304.8" y="75.7">COMM_PORT</text>
<text x="216.9" y="78.2">RF_P_SUB_1GHZ</text>
<text x="216.9" y="80.7">RF_N_2_4GHZ</text>
<text x="216.9" y="83.3">RF_P_2_4GHZ</text>
<text x="236" y="80.7">ANT_2_4GHZ</text>
<text x="295.7" y="80.7">PORT2</text>
<text x="305.5" y="82.8" transform="rotate(-90 305.5 82.8)">VDD</text>
<text x="174.9" y="173.4">EGP</text>
<text x="134.4" y="174.7">JTAG_TMSC</text>
<text x="134.4" y="177.3">DCOUPL</text>
<text x="134.4" y="179.8">VDDS3</text>
<text x="171.3" y="176">VDDR_RF</text>
<text x="172" y="178.5">X48M_P</text>
<text x="134.4" y="182.3">DIO_15</text>
<text x="134.4" y="184.9">DIO_14</text>
<text x="172" y="181.1">X48M_N</text>
<text x="173.9" y="183.6">VDDR</text>
<text x="134.4" y="187.4">DIO_13</text>
<text x="134.4" y="190">DIO_12</text>
<text x="172.6" y="188.7">DIO_30</text>
<text x="172.6" y="191.2">DIO_29</text>
<text x="174" y="186.1">VDDS</text>
<text x="134.4" y="192.5">DIO_11</text>
<text x="134.4" y="195">DIO_10</text>
<text x="134.4" y="197.6">DIO_9</text>
<text x="172.6" y="193.8">DIO_28</text>
<text x="172.6" y="196.3">DIO_27</text>
<text x="134.4" y="200.1">DIO_8</text>
<text x="134.4" y="202.7">VDDS2</text>
<text x="172.6" y="198.8">DIO_26</text>
<text x="172.6" y="201.4">DIO_25</text>
<text x="172.6" y="203.9">DIO_24</text>
<text x="134.4" y="205.2">DIO_7</text>
<text x="134.4" y="207.7">DIO_6</text>
<text x="171.5" y="209">RESET_N</text>
<text x="172.6" y="206.5">DIO_23</text>
<text x="134.4" y="210.3">DIO_5</text>
<text x="134.4" y="212.8">DIO_4</text>
<text x="134.4" y="215.4">DIO_3</text>
<text x="169.2" y="211.5">VDDS_DCDC</text>
<text x="170.9" y="214.1">DCDC_SW</text>
<text x="134.4" y="217.9">X32K_Q2</text>
<text x="134.4" y="220.4">X32K_Q1</text>
<text x="172.6" y="216.6">DIO_22</text>
<text x="172.6" y="219.2">DIO_21</text>
<text x="172.6" y="221.7">DIO_20</text>
<text x="134.4" y="223">RX_TX</text>
<text x="134.4" y="225.5">RF_N_SUB_1GHZ</text>
<text x="172.6" y="224.2">DIO_19</text>
<text x="172.6" y="226.8">DIO_18</text>
<text x="134.4" y="228.1">RF_P_SUB_1GHZ</text>
<text x="134.4" y="230.6">RF_N_2_4GHZ</text>
<text x="134.4" y="233.1">RF_P_2_4GHZ</text>
<text x="172.6" y="229.3">DIO_17</text>
<text x="172.6" y="231.9">DIO_16</text>
<text x="169.9" y="234.4">JTAG_TCKC</text>
</g>
<g font-size="1.4" fill="#a90000">
<text x="246.6" y="64.5">10</text>
<text x="304.5" y="65.4" transform="rotate(-90 304.5 65.4)">3</text>
<text x="309.6" y="65.4" transform="rotate(-90 309.6 65.4)">5</text>
<text x="247" y="67.1">3</text>
<text x="247" y="69.6">2</text>
<text x="214" y="72.1">5</text>
<text x="214" y="74.7">6</text>
<text x="214" y="77.2">7</text>
<text x="247" y="74.7">4</text>
<text x="292.8" y="72.1">6</text>
<text x="315.6" y="74.7">2</text>
<text x="214" y="79.8">8</text>
<text x="214" y="82.3">9</text>
<text x="247" y="79.8">1</text>
<text x="292.8" y="79.8">4</text>
<text x="304.5" y="85.7" transform="rotate(-90 304.5 85.7)">1</text>
<text x="131" y="173.7">24</text>
<text x="179.3" y="172.5">49</text>
<text x="131" y="176.3">23</text>
<text x="131" y="178.8">22</text>
<text x="179.3" y="175">48</text>
<text x="179.3" y="177.5">47</text>
<text x="131" y="181.4">21</text>
<text x="131" y="183.9">20</text>
<text x="179.3" y="180.1">46</text>
<text x="179.3" y="182.6">45</text>
<text x="179.3" y="185.2">44</text>
<text x="131" y="186.4">19</text>
<text x="131" y="189">18</text>
<text x="131" y="191.5">17</text>
<text x="179.3" y="187.7">43</text>
<text x="179.3" y="190.2">42</text>
<text x="131" y="194.1">16</text>
<text x="131" y="196.6">15</text>
<text x="179.3" y="192.8">41</text>
<text x="179.3" y="195.3">40</text>
<text x="179.3" y="197.9">39</text>
<text x="131" y="199.1">14</text>
<text x="131" y="201.7">13</text>
<text x="179.3" y="200.4">38</text>
<text x="179.3" y="202.9">37</text>
<text x="131" y="204.2">12</text>
<text x="131" y="206.8">11</text>
<text x="131" y="209.3">10</text>
<text x="179.3" y="205.5">36</text>
<text x="179.3" y="208">35</text>
<text x="131.5" y="211.8">9</text>
<text x="131.5" y="214.4">8</text>
<text x="179.3" y="210.6">34</text>
<text x="179.3" y="213.1">33</text>
<text x="179.3" y="215.6">32</text>
<text x="131.5" y="216.9">7</text>
<text x="131.5" y="219.5">6</text>
<text x="131.5" y="222">5</text>
<text x="179.3" y="218.2">31</text>
<text x="179.3" y="220.7">30</text>
<text x="131.5" y="224.5">4</text>
<text x="131.5" y="227.1">3</text>
<text x="179.3" y="223.3">29</text>
<text x="179.3" y="225.8">28</text>
<text x="131.5" y="229.6">2</text>
<text x="131.5" y="232.2">1</text>
<text x="179.3" y="228.3">27</text>
<text x="179.3" y="230.9">26</text>
<text x="179.3" y="233.4">25</text>
</g>
</svg>
